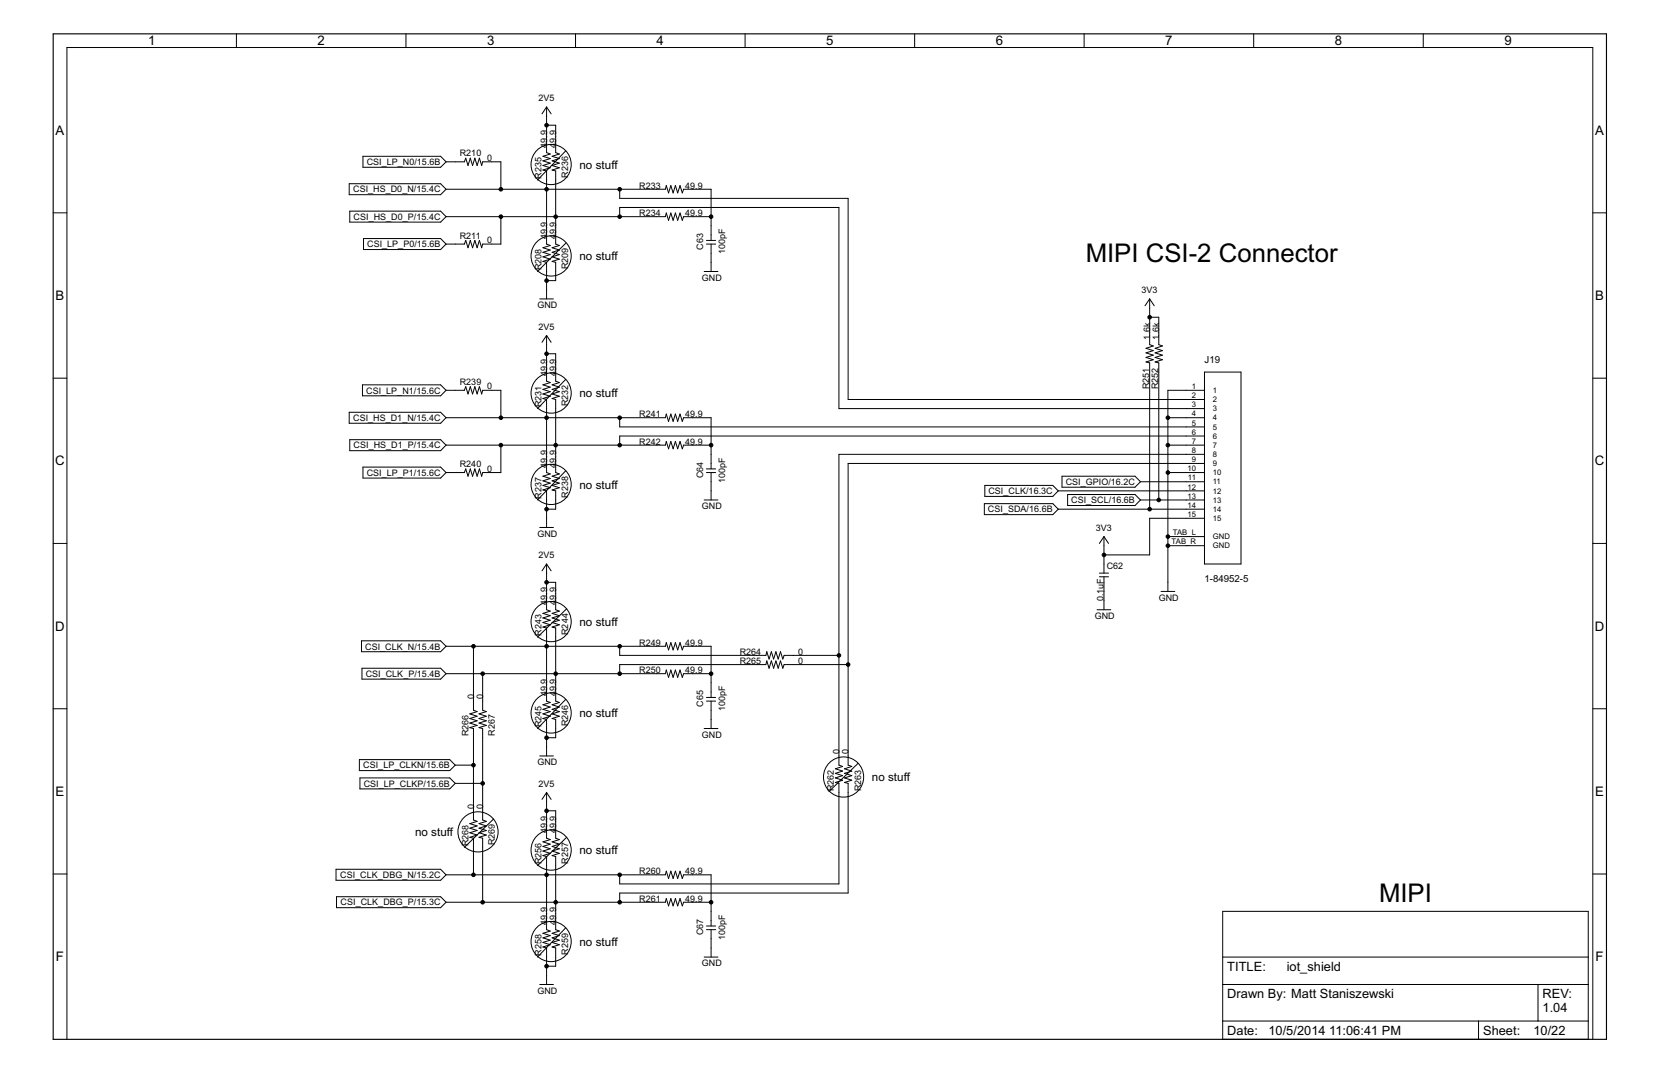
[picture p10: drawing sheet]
<svg xmlns="http://www.w3.org/2000/svg" width="432mm" height="279mm" viewBox="0 0 432 279" stroke-linecap="round" stroke-linejoin="round" font-family="sans-serif">
<g fill="none" stroke="#000" stroke-width=".26">
<path d="M61.5 8.8v3.6M105.7 8.8v3.6M149.8 8.8v3.6M193.9 8.8v3.6M238.1 8.8v3.6M282.2 8.8v3.6M326.3 8.8v3.6M370.4 8.8v3.6M142.3 27.8v11.9l.9 .4-1.9 .6 1.9 .6-1.9 .5 1.9 .6-1.9 .7 1.9 .5-1.9 .6 1 .3v19l.9 .4-1.9 .6 1.9 .5-1.9 .6 1.9 .6-1.9 .6 1.9 .6-1.9 .6 1 .2v9.6M142.3 27.8l1.1 1.8M142.3 27.8l-1.2 1.8M142.3 32.6h2.3v7.1l1 .4-1.9 .6 1.9 .6-1.9 .5 1.9 .6-1.9 .7 1.9 .5-1.9 .6 .9 .3v19l1 .4-1.9 .6 1.9 .5-1.9 .6 1.9 .6-1.9 .6 1.9 .6-1.9 .6 .9 .2v4.8h-2.3"/>
<path d="M147.3 39.2l-7.4 7.6M13.8 55.4h3.6M90.9 47.8h23.8l1.4 1.4-1.4 1.5h-23.8zM91 54.9h23.7l1.4 1.5-1.4 1.4h-23.7zM94.5 40.7h20.2l1.4 1.4-1.4 1.4h-20.2zM116.1 49.2h57.1l.2-.9 .6 1.9 .6-1.9 .6 1.9 .6-1.9 .6 1.9 .6-1.9 .6 1.9 .3-1h7.2v13.3M116.1 42.1h4.8l.3-1 .6 2 .6-2 .6 2 .6-2 .6 2 .6-2 .6 2 .2-1h4.8v7.1M116.1 56.4h57.1l.2-1 .6 1.9 .6-1.9 .6 1.9 .6-1.9 .6 1.9 .6-1.9 .6 1.9 .3-.9h7.2M130.4 56.4v7.1h-4.8l-.2 1-.6-2-.6 2-.6-2-.6 2-.6-2-.6 2-.6-2-.3 1h-4.8M161.3 49.2v2.4h59.4v52.3h92.8M161.3 56.4v-2.4h57.1v52.3h95.1M414.6 55.4h3.5"/>
<path d="M94.6 62.1h20.1l1.4 1.4-1.4 1.4h-20.1zM140.5 77.8h3.5M147.3 63.3l-7.4 7.3M183.3 70.6h3.6M183.9 63.5h2.4M183.9 62.5h2.4M185.1 63.5v7.1M299.2 77.8v11.9l1 .3-1.9 .6 1.9 .6-1.9 .6 1.9 .6-1.9 .6 1.9 .6-1.9 .6 .9 .2v38.1M299.2 77.8l1.2 1.7M299.2 77.8l-1.2 1.7M13.8 98.4h3.6M142.3 92h2.3v7.2l1 .3-1.9 .6 1.9 .6-1.9 .6 1.9 .6-1.9 .6 1.9 .6-1.9 .6 .9 .2v19l1 .4-1.9 .6 1.9 .6-1.9 .6 1.9 .6-1.9 .6 1.9 .6-1.9 .6 .9 .2v4.8h-2.3"/>
<path d="M142.3 87.3v11.9l.9 .3-1.9 .6 1.9 .6-1.9 .6 1.9 .6-1.9 .6 1.9 .6-1.9 .6 1 .2v19l.9 .4-1.9 .6 1.9 .6-1.9 .6 1.9 .6-1.9 .6 1.9 .6-1.9 .6 1 .2v9.5M142.3 87.3l1.1 1.7M142.3 87.3l-1.2 1.7M147.3 98.7l-7.4 7.6M299.2 82.5h2.4v7.2l1 .3-1.9 .6 1.9 .6-1.9 .6 1.9 .6-1.9 .6 1.9 .6-1.9 .6 .9 .2v35.7M313.5 96.8h9.5v49.9h-9.5zM414.6 98.4h3.5M90.9 107.3h23.8l1.4 1.4-1.4 1.4h-23.8zM91 114.4h23.7l1.4 1.4-1.4 1.4h-23.7zM94.3 100.1h20.4l1.4 1.4-1.4 1.5h-20.4zM116.1 101.5h4.8l.3-.9 .6 1.9 .6-1.9 .6 1.9 .6-1.9 .6 1.9 .6-1.9 .6 1.9 .2-1h4.8v7.2M116.1 108.7h57.1l.2-1 .6 1.9 .6-1.9 .6 1.9 .6-1.9 .6 1.9 .6-1.9 .6 1.9 .3-.9h7.2v13.3"/>
<path d="M116.1 115.8h57.1l.2-.9 .6 1.9 .6-1.9 .6 1.9 .6-1.9 .6 1.9 .6-1.9 .6 1.9 .3-1h7.2M130.4 115.8v7.1h-4.8l-.2 1-.6-1.9-.6 1.9-.6-1.9-.6 1.9-.6-1.9-.6 1.9-.6-1.9-.3 .9h-4.8M161.3 108.7v2.4h152.2M304 108.7h9.5M304 115.8h9.5M313.5 101.5h-9.5v52.4M313.5 113.4h-152.2v2.4M313.5 118.2h-95.1v80.9l.9 .3-1.9 .6 1.9 .6-1.9 .6 1.9 .6-1.9 .6 1.9 .6-1.9 .6 1 .2v26.2h-57.1v-2.4M94.5 121.5h20.2l1.4 1.4-1.4 1.5h-20.2zM140.5 137.2h3.5M147.3 122.5l-7.4 7.6M183.3 130.1h3.6"/>
<path d="M183.9 122.9h2.4M183.9 122h2.4M185.1 122.9v7.2M256.2 131h17.8l1.4 1.5-1.4 1.4h-17.8zM256.3 126.3h17.7l1.4 1.4-1.4 1.4h-17.7zM275.4 127.7h38.1M275.4 132.5h38.1M276.4 123.9h19l1.4 1.4-1.4 1.4h-19zM277.9 128.7h17.5l1.4 1.4-1.4 1.4h-17.5zM287.3 139.6v9.5M287.3 139.6l1.2 1.8M287.3 139.6l-1.1 1.8"/>
<path d="M296.8 125.3h16.7M296.8 130.1h16.7M304 122.9h9.5M304 139.6h9.5M313.5 120.6h-92.8v78.5l1 .3-1.9 .6 1.9 .6-1.9 .6 1.9 .6-1.9 .6 1.9 .6-1.9 .6 .9 .2v28.5h-59.4v2.4M313.5 134.8h-14.3v9.6h-11.9M13.8 141.4h3.6M142.3 146.7v11.9l.9 .4-1.9 .6 1.9 .6-1.9 .6 1.9 .6-1.9 .5 1.9 .6-1.9 .6 1 .3v19l.9 .4-1.9 .5 1.9 .6-1.9 .6 1.9 .6-1.9 .6 1.9 .6-1.9 .6 1 .3v9.5M142.3 151.5h2.3v7.1l1 .4-1.9 .6 1.9 .6-1.9 .6 1.9 .6-1.9 .5 1.9 .6-1.9 .6 .9 .3v19l1 .4-1.9 .5 1.9 .6-1.9 .6 1.9 .6-1.9 .6 1.9 .6-1.9 .6 .9 .3v4.7h-2.3M142.3 146.7l1.1 1.8M142.3 146.7l-1.2 1.8M147.5 158.4l-7.6 7.4"/>
<path d="M285.5 158.6h3.6M286.2 149.1h2.3M286.2 150.1h2.3M287.3 150.1v8.5M302.2 153.9h3.6M304 142h9.5M414.6 141.4h3.5M94.1 166.7h20.6l1.4 1.4-1.4 1.4h-20.6zM94.2 173.8h20.5l1.4 1.5-1.4 1.4h-20.5zM116.1 168.1h57.1l.2-.9 .6 1.9 .6-1.9 .6 1.9 .6-1.9 .6 1.9 .6-1.9 .6 1.9 .3-1h7.2v13.3M116.1 175.3h57.1l.2-1 .6 1.9 .6-1.9 .6 1.9 .6-1.9 .6 1.9 .6-1.9 .6 1.9 .3-.9h7.2M123.2 168.1v16.7l1 .3-1.9 .6 1.9 .6-1.9 .6 1.9 .6-1.9 .6 1.9 .6-1.9 .6 .9 .2v23.8l1 .4-1.9 .6 1.9 .6-1.9 .6 1.9 .5-1.9 .6 1.9 .6-1.9 .6 .9 .3v9.5"/>
<path d="M125.6 175.3v9.5l1 .3-1.9 .6 1.9 .6-1.9 .6 1.9 .6-1.9 .6 1.9 .6-1.9 .6 .9 .2v23.8l1 .4-1.9 .6 1.9 .6-1.9 .6 1.9 .5-1.9 .6 1.9 .6-1.9 .6 .9 .3v16.6M161.3 168.1v2.4h38l.3-1 .6 1.9 .6-1.9 .6 1.9 .6-1.9 .5 1.9 .6-1.9 .7 1.9 .3-.9h14.3M220.7 172.9h-16.6l-.3 .9-.7-1.9-.6 1.9-.5-1.9-.6 1.9-.6-1.9-.6 1.9-.6-1.9-.3 1h-38v2.4M13.8 184.4h3.6M93.5 197.6h23.6l1.4 1.5-1.4 1.4h-23.6zM118.5 199.1h4.7M140.5 196.7h3.5M147.3 181.9l-7.4 7.6M183.3 189.5h3.6M183.9 182.4h2.4M183.9 181.4h2.4M185.1 182.4v7.1"/>
<path d="M223.4 198.6l-7.6 7.3M414.6 184.4h3.5M93.7 202.4h23.4l1.4 1.4-1.4 1.4h-23.4zM118.5 203.8h7.1M128.5 213.1l-7.6 7.4M142.3 206.2v11.9l.9 .3-1.9 .6 1.9 .6-1.9 .6 1.9 .6-1.9 .6 1.9 .6-1.9 .6 1 .2v19.1l.9 .3-1.9 .6 1.9 .6-1.9 .6 1.9 .6-1.9 .6 1.9 .6-1.9 .6 1 .2v9.5M142.3 210.9h2.3v7.2l1 .3-1.9 .6 1.9 .6-1.9 .6 1.9 .6-1.9 .6 1.9 .6-1.9 .6 .9 .2v19.1l1 .3-1.9 .6 1.9 .6-1.9 .6 1.9 .6-1.9 .6 1.9 .6-1.9 .6 .9 .2v4.8h-2.3M142.3 206.2l1.1 1.8M142.3 206.2l-1.2 1.8M147.5 217.8l-7.6 7.4M13.8 227.4h3.6M87.5 226.1h27.2l1.4 1.5-1.4 1.4h-27.2z"/>
<path d="M87.6 233.3h27.1l1.4 1.4-1.4 1.4h-27.1zM116.1 227.6h57.1l.2-1 .6 1.9 .6-1.9 .6 1.9 .6-1.9 .6 1.9 .6-1.9 .6 1.9 .3-.9h7.2v13.3M116.1 234.7h57.1l.2-.9 .6 1.9 .6-1.9 .6 1.9 .6-1.9 .6 1.9 .6-1.9 .6 1.9 .3-1h7.2M318.2 237.1h95.2v33.3h-95.2zM414.6 227.4h3.5M140.5 256.1h3.5M147.3 241.4l-7.4 7.6M183.3 249h3.6M183.9 241.9h2.4M183.9 240.9h2.4M185.1 241.9v7.1M318.2 256.1h95.2"/>
<path d="M318.2 249h95.2M400.3 256.1v9.5M17.4 270.4v-258h397.2v258M318.2 265.6h95.2M384.8 265.6v4.8"/>
<circle cx="143.4" cy="42.8" r="5.2"/>
<circle cx="143.4" cy="66.6" r="5.2"/>
<circle cx="143.4" cy="102.3" r="5.2"/>
<circle cx="143.4" cy="126" r="5.2"/>
<circle cx="143.4" cy="161.7" r="5.2"/>
<circle cx="143.4" cy="185.5" r="5.2"/>
<circle cx="124.4" cy="216.4" r="5.2"/>
<circle cx="219.6" cy="202.1" r="5.2"/>
<circle cx="143.4" cy="221.1" r="5.2"/>
<circle cx="143.4" cy="244.9" r="5.2"/>
</g>
<path d="M13.8 8.8h404.3v261.6h-404.3z" fill="none" stroke="#000" stroke-width=".3"/>
<g fill="#000" stroke="#000" stroke-width=".26">
<circle cx="142.3" cy="32.6" r=".47"/>
<circle cx="130.4" cy="49.2" r=".47"/>
<circle cx="130.4" cy="56.4" r=".47"/>
<circle cx="142.3" cy="49.2" r=".47"/>
<circle cx="144.6" cy="56.4" r=".47"/>
<circle cx="161.3" cy="49.2" r=".47"/>
<circle cx="161.3" cy="56.4" r=".47"/>
<circle cx="185.1" cy="56.4" r=".47"/>
<circle cx="142.3" cy="73" r=".47"/>
<circle cx="142.3" cy="92" r=".47"/>
<circle cx="299.2" cy="82.5" r=".47"/>
<circle cx="130.4" cy="108.7" r=".47"/>
<circle cx="130.4" cy="115.8" r=".47"/>
<circle cx="142.3" cy="108.7" r=".47"/>
<circle cx="144.6" cy="115.8" r=".47"/>
<circle cx="161.3" cy="108.7" r=".47"/>
<circle cx="161.3" cy="115.8" r=".47"/>
<circle cx="185.1" cy="115.8" r=".47"/>
<circle cx="304" cy="115.8" r=".47"/>
<circle cx="304" cy="108.7" r=".47"/>
<circle cx="142.3" cy="132.5" r=".47"/>
<circle cx="299.2" cy="132.5" r=".47"/>
<circle cx="301.6" cy="130.1" r=".47"/>
<circle cx="304" cy="139.6" r=".47"/>
<circle cx="304" cy="122.9" r=".47"/>
<circle cx="142.3" cy="151.5" r=".47"/>
<circle cx="287.3" cy="144.4" r=".47"/>
<circle cx="304" cy="142" r=".47"/>
<circle cx="123.2" cy="168.1" r=".47"/>
<circle cx="125.6" cy="175.3" r=".47"/>
<circle cx="142.3" cy="168.1" r=".47"/>
<circle cx="144.6" cy="175.3" r=".47"/>
<circle cx="161.3" cy="175.3" r=".47"/>
<circle cx="161.3" cy="168.1" r=".47"/>
<circle cx="185.1" cy="175.3" r=".47"/>
<circle cx="218.4" cy="170.5" r=".47"/>
<circle cx="220.7" cy="172.9" r=".47"/>
<circle cx="123.2" cy="199.1" r=".47"/>
<circle cx="142.3" cy="191.9" r=".47"/>
<circle cx="125.6" cy="203.8" r=".47"/>
<circle cx="142.3" cy="210.9" r=".47"/>
<circle cx="123.2" cy="227.6" r=".47"/>
<circle cx="125.6" cy="234.7" r=".47"/>
<circle cx="142.3" cy="227.6" r=".47"/>
<circle cx="144.6" cy="234.7" r=".47"/>
<circle cx="161.3" cy="234.7" r=".47"/>
<circle cx="161.3" cy="227.6" r=".47"/>
<circle cx="185.1" cy="234.7" r=".47"/>
<circle cx="142.3" cy="251.4" r=".47"/>
</g>
<g font-size="7.5">
<text x="282.6" y="68.3">MIPI CSI-2 Connector</text>
<text x="358.9" y="234.7">MIPI</text>
</g>
<g font-size="3.8">
<text x="38.5" y="11.8">1</text>
<text x="82.7" y="11.8">2</text>
<text x="126.8" y="11.8">3</text>
<text x="170.9" y="11.8">4</text>
<text x="215" y="11.8">5</text>
<text x="259.2" y="11.8">6</text>
<text x="303.3" y="11.8">7</text>
<text x="347.4" y="11.8">8</text>
<text x="391.5" y="11.8">9</text>
<text x="14.5" y="35.1">A</text>
<text x="415.2" y="35.1">A</text>
<text x="14.5" y="78.1">B</text>
<text x="415.2" y="78.1">B</text>
<text x="14.4" y="121.1">C</text>
<text x="415.1" y="121.1">C</text>
<text x="14.4" y="164.1">D</text>
<text x="415.1" y="164.1">D</text>
<text x="14.5" y="207.1">E</text>
<text x="415.2" y="207.1">E</text>
<text x="14.6" y="250.1">F</text>
<text x="415.3" y="250.1">F</text>
</g>
<g font-size="3.7">
<text x="319.4" y="252.5">TITLE:</text>
<text x="334.9" y="252.5">iot_shield</text>
<text x="319.4" y="259.7">Drawn By: Matt Staniszewski</text>
<text x="401.5" y="259.7">REV:</text>
<text x="401.5" y="263.2">1.04</text>
<text x="319.4" y="269.2">Date:</text>
<text x="330.1" y="269.2">10/5/2014</text>
<text x="346" y="269.2">11:06:41 PM</text>
<text x="386" y="269.2">Sheet:</text>
<text x="399.1" y="269.2">10/22</text>
</g>
<g font-size="3.4">
<text x="150.8" y="43.9">no stuff</text>
<text x="150.8" y="67.6">no stuff</text>
<text x="150.8" y="103.3">no stuff</text>
<text x="150.8" y="127.1">no stuff</text>
<text x="150.8" y="162.8">no stuff</text>
<text x="150.8" y="186.5">no stuff</text>
<text x="226.9" y="203.2">no stuff</text>
<text x="108" y="217.5">no stuff</text>
<text x="150.8" y="222.2">no stuff</text>
<text x="150.8" y="246">no stuff</text>
</g>
<g font-size="2.8">
<text x="313.5" y="94.4">J19</text>
<text x="313.5" y="151.5">1-84952-5</text>
</g>
<g font-size="2.6">
<text x="140.2" y="26.3">2V5</text>
<text x="119.7" y="40.7">R210</text>
<text x="126.8" y="41.9">0</text>
<text x="142.4" y="38.5" transform="rotate(-90 142.4 38.5)">49.9</text>
<text x="144.8" y="38.5" transform="rotate(-90 144.8 38.5)">49.9</text>
<text x="95.4" y="42.9">CSI_LP_N0/15.6B</text>
<text x="140.9" y="46.5" transform="rotate(-90 140.9 46.5)">R235</text>
<text x="147.8" y="46.3" transform="rotate(-90 147.8 46.3)">R236</text>
<text x="91.9" y="50.1">CSI_HS_D0_N/15.4C</text>
<text x="166.4" y="49.1">R233</text>
<text x="178.3" y="49.1">49.9</text>
<text x="92.1" y="57.2">CSI_HS_D0_P/15.4C</text>
<text x="166.4" y="56.2">R234</text>
<text x="178.3" y="56.3">49.9</text>
<text x="95.6" y="64.3">CSI_LP_P0/15.6B</text>
<text x="119.7" y="62.1">R211</text>
<text x="126.8" y="63.3">0</text>
<text x="142.4" y="62.2" transform="rotate(-90 142.4 62.2)">49.9</text>
<text x="144.8" y="62.2" transform="rotate(-90 144.8 62.2)">49.9</text>
<text x="183.1" y="65" transform="rotate(-90 183.1 65)">C63</text>
<text x="140.9" y="70.3" transform="rotate(-90 140.9 70.3)">R208</text>
<text x="147.8" y="70.1" transform="rotate(-90 147.8 70.1)">R209</text>
<text x="188.8" y="66.1" transform="rotate(-90 188.8 66.1)">100pF</text>
<text x="182.7" y="73">GND</text>
<text x="297.1" y="76.2">3V3</text>
<text x="139.9" y="80.1">GND</text>
<text x="140.2" y="85.7">2V5</text>
<text x="299.4" y="88.3" transform="rotate(-90 299.4 88.3)">1.6k</text>
<text x="301.7" y="88.3" transform="rotate(-90 301.7 88.3)">1.6k</text>
<text x="119.7" y="100.1">R239</text>
<text x="126.8" y="101.3">0</text>
<text x="142.4" y="97.9" transform="rotate(-90 142.4 97.9)">49.9</text>
<text x="144.8" y="97.9" transform="rotate(-90 144.8 97.9)">49.9</text>
<text x="299.1" y="101.2" transform="rotate(-90 299.1 101.2)">R251</text>
<text x="301.5" y="101.2" transform="rotate(-90 301.5 101.2)">R252</text>
<text x="95.3" y="102.4">CSI_LP_N1/15.6C</text>
<text x="140.9" y="106" transform="rotate(-90 140.9 106)">R231</text>
<text x="147.8" y="105.7" transform="rotate(-90 147.8 105.7)">R232</text>
<text x="91.9" y="109.5">CSI_HS_D1_N/15.4C</text>
<text x="166.4" y="108.5">R241</text>
<text x="178.3" y="108.6">49.9</text>
<text x="92.1" y="116.7">CSI_HS_D1_P/15.4C</text>
<text x="166.4" y="115.7">R242</text>
<text x="178.3" y="115.7">49.9</text>
<text x="95.4" y="123.8">CSI_LP_P1/15.6C</text>
<text x="119.7" y="121.5">R240</text>
<text x="126.8" y="122.7">0</text>
<text x="142.4" y="121.7" transform="rotate(-90 142.4 121.7)">49.9</text>
<text x="144.8" y="121.7" transform="rotate(-90 144.8 121.7)">49.9</text>
<text x="183.1" y="124.4" transform="rotate(-90 183.1 124.4)">C64</text>
<text x="188.8" y="125.6" transform="rotate(-90 188.8 125.6)">100pF</text>
<text x="140.9" y="129.8" transform="rotate(-90 140.9 129.8)">R237</text>
<text x="147.8" y="129.5" transform="rotate(-90 147.8 129.5)">R238</text>
<text x="257.3" y="128.5">CSI_CLK/16.3C</text>
<text x="277.4" y="126.2">CSI_GPIO/16.2C</text>
<text x="278.8" y="130.9">CSI_SCL/16.6B</text>
<text x="182.7" y="132.5">GND</text>
<text x="257.1" y="133.3">CSI_SDA/16.6B</text>
<text x="139.9" y="139.6">GND</text>
<text x="285.2" y="138.1">3V3</text>
<text x="140.2" y="145.2">2V5</text>
<text x="288" y="148">C62</text>
<text x="142.4" y="157.4" transform="rotate(-90 142.4 157.4)">49.9</text>
<text x="144.8" y="157.4" transform="rotate(-90 144.8 157.4)">49.9</text>
<text x="285" y="161">GND</text>
<text x="287.2" y="156.5" transform="rotate(-90 287.2 156.5)">0.1uF</text>
<text x="301.6" y="156.2">GND</text>
<text x="140.9" y="165.4" transform="rotate(-90 140.9 165.4)">R243</text>
<text x="147.8" y="165.2" transform="rotate(-90 147.8 165.2)">R244</text>
<text x="166.4" y="168">R249</text>
<text x="95.1" y="169">CSI_CLK_N/15.4B</text>
<text x="178.3" y="168">49.9</text>
<text x="192.5" y="170.4">R264</text>
<text x="192.5" y="172.8">R265</text>
<text x="207.8" y="170.4">0</text>
<text x="207.8" y="172.8">0</text>
<text x="95.2" y="176.1">CSI_CLK_P/15.4B</text>
<text x="166.4" y="175.1">R250</text>
<text x="178.3" y="175.2">49.9</text>
<text x="123.4" y="181.9" transform="rotate(-90 123.4 181.9)">0</text>
<text x="125.8" y="181.9" transform="rotate(-90 125.8 181.9)">0</text>
<text x="142.4" y="181.1" transform="rotate(-90 142.4 181.1)">49.9</text>
<text x="144.8" y="181.1" transform="rotate(-90 144.8 181.1)">49.9</text>
<text x="183.1" y="183.9" transform="rotate(-90 183.1 183.9)">C65</text>
<text x="188.8" y="185" transform="rotate(-90 188.8 185)">100pF</text>
<text x="121.9" y="191.6" transform="rotate(-90 121.9 191.6)">R266</text>
<text x="128.8" y="191.4" transform="rotate(-90 128.8 191.4)">R267</text>
<text x="140.9" y="189.2" transform="rotate(-90 140.9 189.2)">R245</text>
<text x="147.8" y="189" transform="rotate(-90 147.8 189)">R246</text>
<text x="182.7" y="191.9">GND</text>
<text x="218.5" y="196.1" transform="rotate(-90 218.5 196.1)">0</text>
<text x="220.9" y="196.1" transform="rotate(-90 220.9 196.1)">0</text>
<text x="94.6" y="199.9">CSI_LP_CLKN/15.6B</text>
<text x="139.9" y="199">GND</text>
<text x="94.7" y="204.6">CSI_LP_CLKP/15.6B</text>
<text x="140.2" y="204.6">2V5</text>
<text x="217" y="205.9" transform="rotate(-90 217 205.9)">R262</text>
<text x="224.2" y="205.9" transform="rotate(-90 224.2 205.9)">R263</text>
<text x="123.4" y="210.4" transform="rotate(-90 123.4 210.4)">0</text>
<text x="125.8" y="210.4" transform="rotate(-90 125.8 210.4)">0</text>
<text x="121.9" y="220.1" transform="rotate(-90 121.9 220.1)">R268</text>
<text x="128.8" y="219.9" transform="rotate(-90 128.8 219.9)">R269</text>
<text x="142.4" y="216.8" transform="rotate(-90 142.4 216.8)">49.9</text>
<text x="144.8" y="216.8" transform="rotate(-90 144.8 216.8)">49.9</text>
<text x="140.9" y="224.9" transform="rotate(-90 140.9 224.9)">R256</text>
<text x="147.8" y="224.6" transform="rotate(-90 147.8 224.6)">R257</text>
<text x="166.4" y="227.5">R260</text>
<text x="178.3" y="227.5">49.9</text>
<text x="88.5" y="228.4">CSI_CLK_DBG_N/15.2C</text>
<text x="88.7" y="235.6">CSI_CLK_DBG_P/15.3C</text>
<text x="166.4" y="234.6">R261</text>
<text x="178.3" y="234.6">49.9</text>
<text x="142.4" y="240.6" transform="rotate(-90 142.4 240.6)">49.9</text>
<text x="144.8" y="240.6" transform="rotate(-90 144.8 240.6)">49.9</text>
<text x="183.1" y="243.3" transform="rotate(-90 183.1 243.3)">C67</text>
<text x="188.8" y="244.5" transform="rotate(-90 188.8 244.5)">100pF</text>
<text x="140.9" y="248.7" transform="rotate(-90 140.9 248.7)">R258</text>
<text x="147.8" y="248.4" transform="rotate(-90 147.8 248.4)">R259</text>
<text x="182.7" y="251.4">GND</text>
<text x="139.9" y="258.5">GND</text>
</g>
<g font-size="2.2">
<text x="310.2" y="101.2">1</text>
<text x="310.2" y="103.6">2</text>
<text x="310.2" y="106">3</text>
<text x="315.7" y="102.3">1</text>
<text x="315.7" y="104.6">2</text>
<text x="315.7" y="107">3</text>
<text x="310.2" y="108.3">4</text>
<text x="310.2" y="110.7">5</text>
<text x="310.2" y="113.1">6</text>
<text x="315.7" y="109.4">4</text>
<text x="315.7" y="111.8">5</text>
<text x="310.2" y="115.5">7</text>
<text x="310.2" y="117.9">8</text>
<text x="315.7" y="114.1">6</text>
<text x="315.7" y="116.5">7</text>
<text x="315.7" y="118.9">8</text>
<text x="309.1" y="122.6">10</text>
<text x="309.2" y="125">11</text>
<text x="310.2" y="120.2">9</text>
<text x="315.7" y="121.3">9</text>
<text x="315.7" y="123.7">10</text>
<text x="309.1" y="127.4">12</text>
<text x="309.1" y="129.7">13</text>
<text x="315.7" y="126">11</text>
<text x="315.7" y="128.4">12</text>
<text x="315.7" y="130.8">13</text>
<text x="309.1" y="132.1">14</text>
<text x="309.1" y="134.5">15</text>
<text x="315.7" y="133.2">14</text>
<text x="315.7" y="135.5">15</text>
<text x="305" y="141.6">TAB_R</text>
<text x="305.3" y="139.3">TAB_L</text>
<text x="315.7" y="140.3">GND</text>
<text x="315.7" y="142.7">GND</text>
</g>
</svg>
